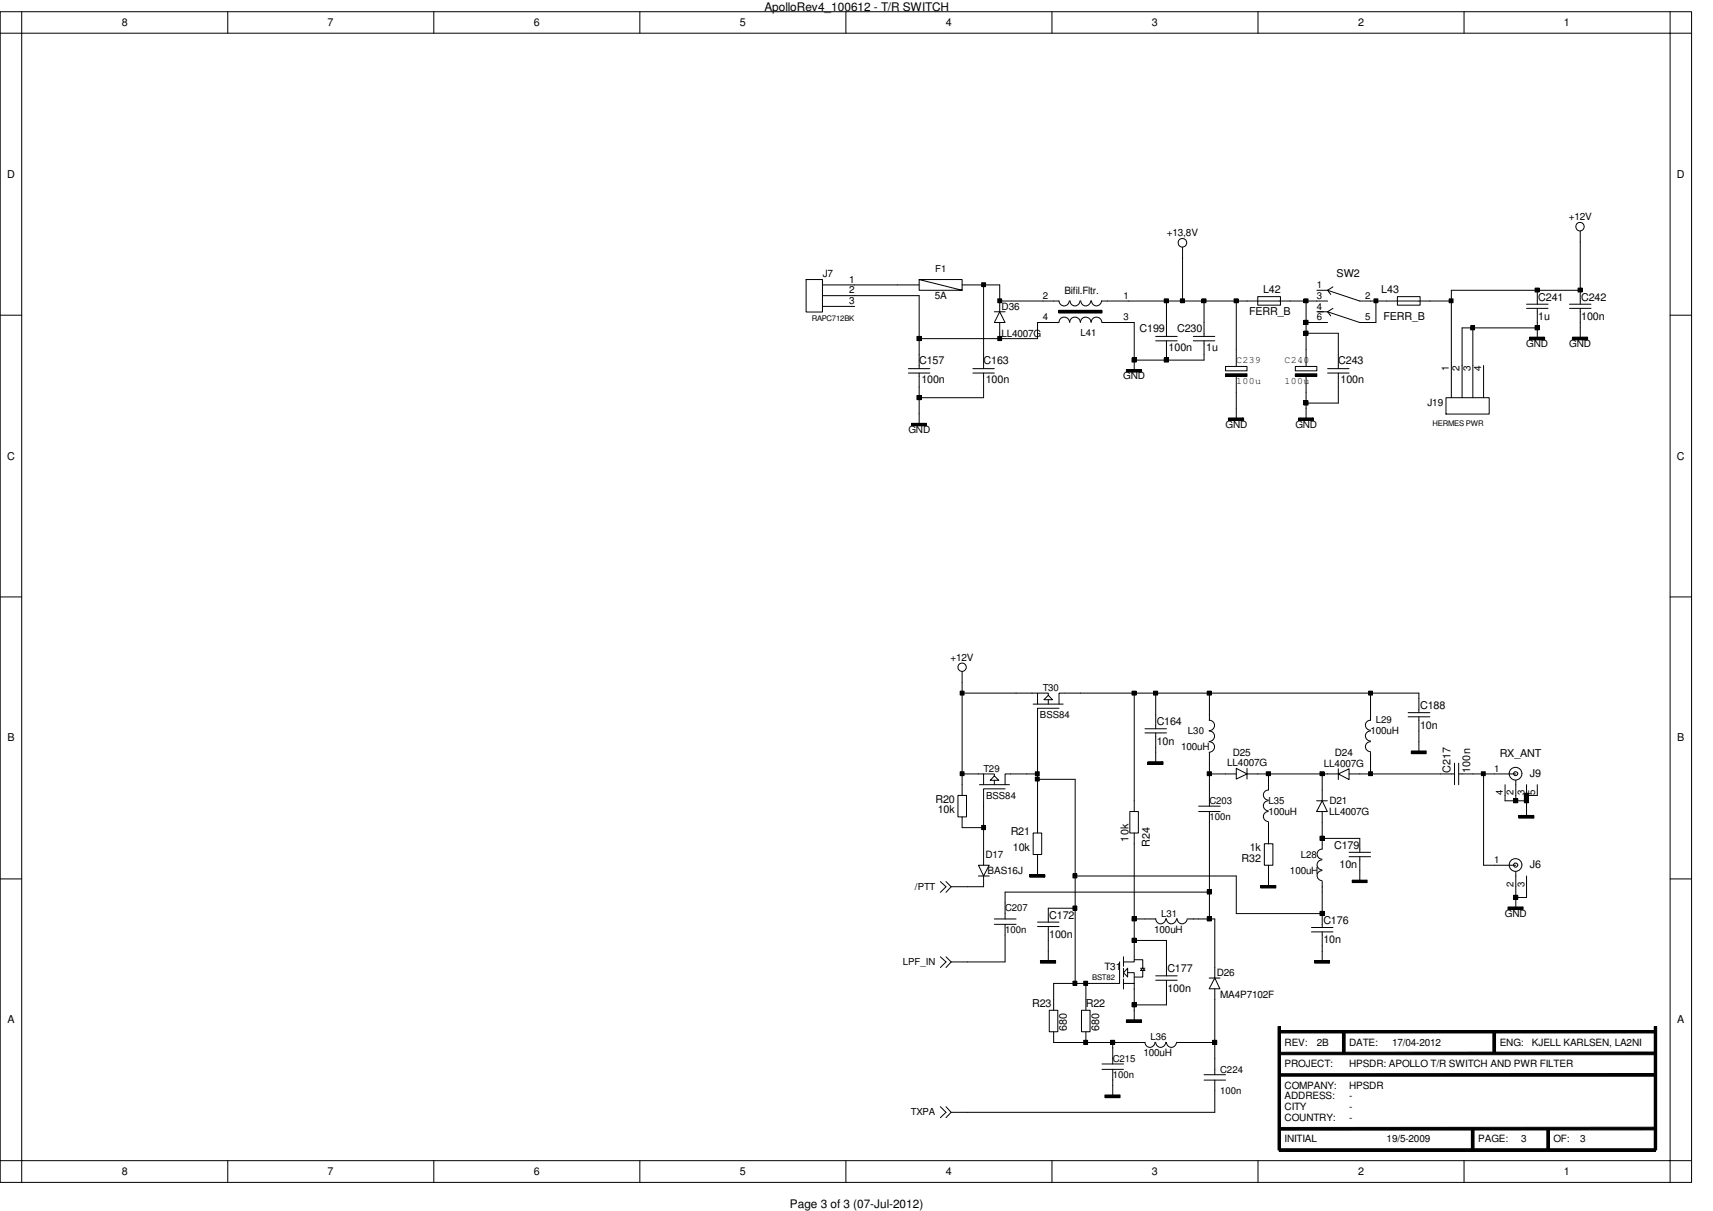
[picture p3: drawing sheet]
<svg xmlns="http://www.w3.org/2000/svg" width="297mm" height="210mm" viewBox="0 0 297 210" stroke-linecap="round" stroke-linejoin="round" font-family="sans-serif">
<g fill="none" stroke="#000" stroke-width=".17">
<path d="M0 2h293.3v203h-293.3zM3.8 5.8h285.8v195.5h-285.8zM3.8 2v3.8h-3.8M39.5 2v3.8M75.2 2v3.8M111 2v3.8M146.7 2v3.8M182.4 2v3.8M218.1 2v3.8M253.9 2v3.8M289.6 2v3.8h3.7M0 54.7h3.8"/>
<path d="M139.8 48.5h2.8v5.6h-2.8zM142.6 51.3h16.8v12.6M142.6 49.4h16.8M142.6 53.1h5.6M159 58.3h.7v.8h-.7zM159.4 48.5v1.8h7.4v-1.8h-7.4l7.4 1.8M166.8 49.4h6.6v4.7M170.2 49h.7v.7h-.7zM170.6 49.4v14.5M172.4 54.1h1.9M173 58.3h.7v.8h-.7zM173 51.8h.7v.7h-.7z"/>
<path d="M173.4 54.1l.9 1.8h-1.9zM173.4 55.9v2.8M173.4 52.2h10.2M183.6 53.8h7.5v.5h-7.5zM183.6 55.9h-3.7v2.8h-20.5M183.6 55.9a.91 .91 0 0 1 .9-.9 .91 .91 0 0 1 1 .9M183.6 52.2a.89 .89 0 0 0 .9 .8 .89 .89 0 0 0 .9-.8M185.5 55.9a.91 .91 0 0 1 .9-.9 .91 .91 0 0 1 .9 .9M185.5 52.2a.87 .87 0 0 0 .9 .8 .87 .87 0 0 0 .9-.8M187.4 55.9a.91 .91 0 0 1 .9-.9 .91 .91 0 0 1 .9 .9M187.4 52.2a.87 .87 0 0 0 .9 .8 .87 .87 0 0 0 .8-.8M189.2 55.9a.91 .91 0 0 1 .9-.9 .91 .91 0 0 1 .9 .9"/>
<path d="M189.3 52.2a.87 .87 0 0 0 .8 .8 .87 .87 0 0 0 .9-.8M191 52.2h39.2M191.1 55.9h5.6v8.4M200.4 58.3h3.7M200.4 59.1h3.7M201.9 51.8h.7v.7h-.7zM202.3 52.2v6.1M202.3 59.1v3.3M204.7 51.8h.7v.7h-.7zM205.1 42.9v9.3M206.9 58.3h3.7M206.9 59.1h3.7"/>
<path d="M208.4 51.8h.7v.7h-.7zM208.8 52.2v6.1M208.8 59.1v3.3h-12.1M214 51.8h.7v.7h-.7zM214.4 52.2v11.3M218.1 51.4h3.9v1.5h-3.9zM226.1 51.8h.7v.7h-.7zM226.1 55.5h.7v.8h-.7zM226.1 57.4h.7v.7h-.7zM226.5 52.2v11.3M226.5 57.8h5.6v6.1M226.5 55.9h3.7"/>
<path d="M228.3 50.3h1.9M228.3 54.1h1.9M230.2 50.3l5.6 1.9h15.9M230.2 50.3l.6 .8M230.2 54.1l.6 .7M231.1 49.7l-.9 .6M231.1 53.5l-.9 .6M238.2 51.8h.7v.7h-.7zM238.6 52.2v3.7h-2.8l-5.6-1.8M242.3 51.4h3.9v1.5h-3.9zM251.3 51.8h.7v.7h-.7zM255 56.5h.7v.7h-.7z"/>
<path d="M255.4 56.9v12.1M264.7 52.7h3.7M264.7 53.5h3.7M265.2 58.5h2.5v.4h-2.5zM266.2 56.5h.7v.7h-.7zM266.2 50h.7v.6h-.7zM266.6 50.3v2.4M266.6 53.5v5.2M266.6 56.9h-13.1v12.1M267.7 58.5h.1v.4h-.1zM272.2 52.7h3.7M272.2 53.5h3.7"/>
<path d="M272.7 58.5h2.4v.4h-2.4zM273.6 50h.8v.6h-.8zM274 40.1v12.6M274 53.5v5.2M274 50.3h-22.3v18.7M275.1 58.5h.2v.4h-.2zM289.6 54.7h3.7M157.5 63.9h3.7M157.5 64.7h3.7M158.1 73.4h2.4v.4h-2.4zM159 68.6h.7v.7h-.7zM159.4 64.7v8.9"/>
<path d="M160.5 73.4h.2v.4h-.2zM168.7 63.9h3.7M168.7 64.7h3.7M170.6 64.7v4.3h-11.2M195.3 64.1h2.5v.4h-2.5zM196.3 62.1h.7v.7h-.7zM197.8 64.1h.1v.4h-.1zM201.9 62.1h.7v.7h-.7zM212.5 64.8h3.7v.5h-3.7zM212.5 63.5h3.7v.8h-3.7zM213 72.5h2.5v.4h-2.5zM214.4 65v7.7"/>
<path d="M215.5 72.5h.1v.4h-.1zM224.6 64.8h3.7v.5h-3.7zM224.6 63.5h3.7v.8h-3.7zM225.2 72.5h2.4v.4h-2.4zM226.1 69.5h.7v.7h-.7zM226.5 65v7.7M227.6 72.5h.1v.4h-.1zM230.2 63.9h3.7M230.2 64.7h3.7M232.1 64.7v5.2h-5.6M250.7 69h7.5v2.8h-7.5zM257.3 63.4v5.6"/>
<path d="M0 103.5h3.8M166.5 119.8h.7v.7h-.7zM166.8 116.5v21.4M196.3 119.8h.7v.7h-.7zM200 119.8h.7v.7h-.7zM209.3 119.8h.8v.7h-.8zM237.3 119.8h.7v.7h-.7zM289.6 103.5h3.7M166.1 137.9h1.5v3.7h-1.5zM166.5 133.8h.7v.7h-.7zM166.8 134.2h3.8v1.9M166.8 120.2h12.2"/>
<path d="M169.8 136.1h5.2M170.6 134.2h1.8v.3M172.4 134.5l.8 .8h-1.5zM172.4 135.3v.8M174.3 136.8h-3.7v13.2M178.9 120.2h1v1.9M179.2 122.1h5.2M179.5 133.8h.7v.7h-.7zM179.5 134.7h.7v.7h-.7zM179.9 134.2h-5.6v1.9M179.9 120.2h1.9v.4M179.9 135.1h6.5v35.4"/>
<path d="M181 121.3l.8-.7 .7 .7zM181.8 121.3v.8M183.6 122.8h-3.7v21.6M184.5 120.2h-.9v1.9M184.6 120.2h61.4v3.4M196.7 120.2v20.5M198.5 126.4h3.8M198.5 127.1h3.8M199 132.1h2.5v.4h-2.5zM200.4 120.2v6.2M200.4 127.1v5.2M201.5 132.1h.2v.4h-.2z"/>
<path d="M207.9 139.8h3.7M209.3 133.8h.8v.7h-.8zM209.7 128.6a.91 .91 0 0 1 .9 .9 .91 .91 0 0 1-.9 .9M209.7 126.7a.91 .91 0 0 1 .9 1 .91 .91 0 0 1-.9 .9M209.7 124.9a.91 .91 0 0 1 .9 .9 .91 .91 0 0 1-.9 .9M209.7 134.2h4.7M209.7 120.2v4.7M209.7 130.5v9.3M214.4 133.2l1.8 1-1.8 .9zM216.2 134.2h15.9M216.2 133.2v1.9M219.6 133.8h.7v.7h-.7z"/>
<path d="M219.9 137a.87 .87 0 0 0-.8 .9 .87 .87 0 0 0 .8 .8M219.9 138.9a.87 .87 0 0 0-.8 .8 .87 .87 0 0 0 .8 .9M220 134.2v2.8M228.3 138.9h1.9M228.9 133.8h.7v.7h-.7zM229.3 138.9l.9 1.8h-1.9zM229.3 134.2v4.7M232.1 134.2l1.8-.9v1.9zM232.1 133.3v1.9M233.9 134.2h18.3M237.3 133.8h.7v.7h-.7zM237.7 120.2v4.7a.87 .87 0 0 0-.9 .9 .87 .87 0 0 0 .9 .8"/>
<path d="M237.7 126.7a.87 .87 0 0 0-.9 .9 .87 .87 0 0 0 .9 .9M237.7 128.6a.87 .87 0 0 0-.9 .9 .87 .87 0 0 0 .9 .8M237.7 130.5v3.7M244.2 123.6h3.7M244.2 124.3h3.7M244.7 130.2h2.5v.5h-2.5zM246 124.3v6.2M247.2 130.2h.1v.5h-.1zM252.2 132.3v3.8M252.9 134.2h9.9M252.9 132.3v3.8M256.9 133.8h.7v.7h-.7z"/>
<path d="M257.3 134.2v15.8h5.5M261 136.1v2.8h3.7M262.5 138.5h.7v.7h-.7zM262.8 135.3v3.6M264.3 138.5h.7v.7h-.7zM264.3 137.5h.7v.8h-.7zM264.7 136.1v5.5M266.6 136.1v1.8h-1.9M0 152.4h3.8M163.1 152.9l.9 .9-.9 .9M164 152.9l.9 .9-.9 .9M166.8 141.6v1.9h3.8"/>
<path d="M169.7 150h1.8l-.9 1.9zM169.7 151.9h1.8M170.2 143.1h.7v.7h-.7zM170.6 151.9v1.9h-5.6M172.4 159.3h3.8M178.6 151.7h2.4v.4h-2.4zM179.2 144.4h1.4v3.8h-1.4zM179.9 148.2v3.7M179.9 159.9h3.7M181 151.7h.2v.4h-.2zM186.1 151.5h.6v.7h-.6zM186.1 157.1h.6v.7h-.6z"/>
<path d="M186.4 151.9h28v6.5h14.9M186.4 157.5h-4.6v2.4M195.9 140.7h1.5v3.7h-1.5zM196.3 159h.7v.7h-.7zM196.7 159.3h3.7M196.7 144.4v21.5M200.4 159.3a.87 .87 0 0 0 .9 .9 .87 .87 0 0 0 .8-.9M202.3 159.3a.87 .87 0 0 0 .8 .9 .87 .87 0 0 0 .9-.9M204.1 159.3a.87 .87 0 0 0 .9 .9 .87 .87 0 0 0 .9-.9M206 159.3h4.6v10.3M207.9 140.7h3.7M209.3 154.3h.8v.7h-.8z"/>
<path d="M209.3 159h.8v.7h-.8zM209.7 140.7v18.6M209.7 154.7h-35.4v4.6M218.6 153.5h2.5v.5h-2.5zM219.2 146.3h1.5v3.7h-1.5zM219.9 140.7a.87 .87 0 0 0-.8 .9 .87 .87 0 0 0 .8 .9M220 142.6v3.7M220 150v3.8M221.1 153.5h.1v.5h-.1zM228.9 158h.7v.7h-.7zM228.9 145h.7v.7h-.7zM229.2 147.2a.87 .87 0 0 0-.8 .9 .87 .87 0 0 0 .8 .9"/>
<path d="M229.2 149.1a.87 .87 0 0 0-.8 .9 .87 .87 0 0 0 .8 .8M229.2 151a.87 .87 0 0 0-.8 .8 .87 .87 0 0 0 .8 .9M229.3 140.7v6.5M229.3 152.8v8M229.3 145.4h6.5v2.4M233.9 147.8h3.8M233.9 148.5h3.8M234.5 152.6h2.4v.4h-2.4zM235.8 148.5v4.3M236.9 152.6h.2v.4h-.2zM261.5 157.3h2.4v.4h-2.4zM262.5 155.2h.7v.8h-.7z"/>
<path d="M262.8 151.1v6.4M263.4 141.4h2.4v.5h-2.4zM263.9 157.3h.2v.4h-.2zM264.7 151.9v3.7h-1.9M265.8 141.4h.2v.5h-.2zM289.6 152.4h3.7M163.1 165.9l.9 .9-.9 1M164 165.9l.9 .9-.9 1M172.4 160.3h3.8M174.3 160.3v6.5h-9.3M179.9 160.7h3.7M180.4 166.6h2.5v.4h-2.5z"/>
<path d="M181.8 160.7v6.1M181.9 175.2h1.5v3.7h-1.5zM182.7 178.9v1.9h15.8M182.9 166.6h.1v.4h-.1zM186.1 170.1h.6v.8h-.6zM187.5 175.2h1.5v3.7h-1.5zM187.9 170.1h.7v.8h-.7zM188.3 170.5v4.7M188.3 178.9v1.9M194.1 166.8v3.7h-11.4v4.7M194.8 170.5h1.9v1M194.8 165.9v1.7"/>
<path d="M194.8 167.9v1.5M194.8 169.8v1.7M195.3 176.8h2.5v.4h-2.5zM195.5 168.7h1.2v1.8M195.5 167.9v1.5l-.7-.7zM196.3 162.7h.7v.7h-.7zM196.3 173.9h.7v.7h-.7zM196.7 165.9v.9h-1.9M196.7 166.4h1.5v1.5h.3M196.7 163.1h5.6v6.1M196.7 171.4v5.6M197.8 176.8h.1v.4h-.1z"/>
<path d="M197.8 167.9h.4M198.2 167.9l.3 .4h-.7zM198.2 168.3v1.1h-1.5M200.4 169.2h3.7M200.4 170h3.7M202.3 170v4.2h-5.6M209.7 169.6h1.8M210.6 169.6l.9 1.8h-1.8zM210.6 171.4v15M221.6 178h.4v21.4h-.4zM221.8 178.7h65.3v.4h-65.3zM227.4 160.8h3.7"/>
<path d="M227.4 161.6h3.7M228 166.6h2.4v.4h-2.4zM229.3 161.6v5.2M230.4 166.6h.1v.4h-.1zM232.8 178.9h.5v3.8h-.5zM258.9 178.9h.4v3.8h-.4zM286.8 178h.5v21.4h-.5zM163.1 191.9l.9 1-.9 .9M164 191.9l.9 1-.9 .9M187.9 180.4h.7v.7h-.7zM191.1 185.4h3.7M191.1 184.5h3.7"/>
<path d="M191.6 189.9h2.5v.4h-2.5zM192.6 180.4h.7v.7h-.7zM193 180.8v3.7M193 185.4v4.7M194.1 189.9h.1v.4h-.1zM198.5 180.7a.87 .87 0 0 0 .9 .9 .87 .87 0 0 0 .9-.9M200.4 180.7a.87 .87 0 0 0 .9 .9 .87 .87 0 0 0 .8-.9M202.3 180.7a.87 .87 0 0 0 .8 .9 .87 .87 0 0 0 .9-.9M204.1 180.8h6.5M208.8 187.3h3.7M208.8 186.4h3.7M210.3 180.4h.7v.7h-.7z"/>
<path d="M210.6 187.3v5.6h-45.6M221.7 195.5h65.4v.4l-65.4 .1zM221.8 186.2l65.3-.1v.5h-65.3zM221.8 182.5l65.3-.1v.5h-65.3zM221.8 199.2h65.3v.4h-65.3zM255.1 195.7h.5v3.7h-.5zM268.2 195.7h.4v3.7h-.4zM0 201.3h3.8v3.7M39.5 201.3v3.7M75.2 201.3v3.7M111 201.3v3.7M146.7 201.3v3.7"/>
<path d="M182.4 201.3v3.7M218.1 201.3v3.7M253.9 201.3v3.7M293.3 201.3h-3.7v3.7"/>
<circle cx="274" cy="39.3" r=".73"/>
<circle cx="205" cy="42.1" r=".75"/>
<circle cx="166.8" cy="115.7" r=".72"/>
<circle cx="262.8" cy="134.2" r="1.1"/>
<circle cx="262.8" cy="134.1" r=".35"/>
<circle cx="262.8" cy="150" r="1.1"/>
<circle cx="262.8" cy="150" r=".36"/>
</g>
<g fill="none" stroke="#000" stroke-width=".42">
<path d="M158.1 73.6h2.4M195.3 64.3h2.5M213 72.7h2.5M225.2 72.7h2.4M178.6 151.9h2.4M218.6 153.8h2.5M234.5 152.8h2.4M261.5 157.5h2.4M180.4 166.8h2.5M195.3 177h2.5M221.8 178v21.4M221.8 178.9h65.3"/>
<path d="M228 166.8h2.4M287.1 178v21.4M268.4 195.7v3.7"/>
</g>
<g fill="#000">
<path d="M221.7 195.5h65.4v.4l-65.4 .1zM221.8 186.2l65.3-.1v.5h-65.3zM221.8 182.5l65.3-.1v.5h-65.3z"/>
<path d="M159 58.3h.7v.8h-.7z" fill-rule="evenodd"/>
<path d="M170.2 49h.7v.7h-.7z" fill-rule="evenodd"/>
<path d="M173 58.3h.7v.8h-.7z" fill-rule="evenodd"/>
<path d="M173 51.8h.7v.7h-.7z" fill-rule="evenodd"/>
<path d="M183.6 53.8h7.5v.5h-7.5z" fill-rule="evenodd"/>
<path d="M201.9 51.8h.7v.7h-.7z" fill-rule="evenodd"/>
<path d="M204.7 51.8h.7v.7h-.7z" fill-rule="evenodd"/>
<path d="M208.4 51.8h.7v.7h-.7z" fill-rule="evenodd"/>
<path d="M214 51.8h.7v.7h-.7z" fill-rule="evenodd"/>
<path d="M226.1 51.8h.7v.7h-.7z" fill-rule="evenodd"/>
<path d="M226.1 55.5h.7v.8h-.7z" fill-rule="evenodd"/>
<path d="M226.1 57.4h.7v.7h-.7z" fill-rule="evenodd"/>
<path d="M238.2 51.8h.7v.7h-.7z" fill-rule="evenodd"/>
<path d="M251.3 51.8h.7v.7h-.7z" fill-rule="evenodd"/>
<path d="M255 56.5h.7v.7h-.7z" fill-rule="evenodd"/>
<path d="M265.2 58.5h2.5v.4h-2.5z" fill-rule="evenodd"/>
<path d="M266.2 56.5h.7v.7h-.7z" fill-rule="evenodd"/>
<path d="M266.2 50h.7v.6h-.7z" fill-rule="evenodd"/>
<path d="M267.7 58.5h.1v.4h-.1z" fill-rule="evenodd"/>
<path d="M272.7 58.5h2.4v.4h-2.4z" fill-rule="evenodd"/>
<path d="M273.6 50h.8v.6h-.8z" fill-rule="evenodd"/>
<path d="M275.1 58.5h.2v.4h-.2z" fill-rule="evenodd"/>
<path d="M159 68.6h.7v.7h-.7z" fill-rule="evenodd"/>
<path d="M160.5 73.4h.2v.4h-.2z" fill-rule="evenodd"/>
<path d="M196.3 62.1h.7v.7h-.7z" fill-rule="evenodd"/>
<path d="M197.8 64.1h.1v.4h-.1z" fill-rule="evenodd"/>
<path d="M201.9 62.1h.7v.7h-.7z" fill-rule="evenodd"/>
<path d="M212.5 64.8h3.7v.5h-3.7z" fill-rule="evenodd"/>
<path d="M215.5 72.5h.1v.4h-.1z" fill-rule="evenodd"/>
<path d="M224.6 64.8h3.7v.5h-3.7z" fill-rule="evenodd"/>
<path d="M226.1 69.5h.7v.7h-.7z" fill-rule="evenodd"/>
<path d="M227.6 72.5h.1v.4h-.1z" fill-rule="evenodd"/>
<path d="M166.5 119.8h.7v.7h-.7z" fill-rule="evenodd"/>
<path d="M196.3 119.8h.7v.7h-.7z" fill-rule="evenodd"/>
<path d="M200 119.8h.7v.7h-.7z" fill-rule="evenodd"/>
<path d="M209.3 119.8h.8v.7h-.8z" fill-rule="evenodd"/>
<path d="M237.3 119.8h.7v.7h-.7z" fill-rule="evenodd"/>
<path d="M166.5 133.8h.7v.7h-.7z" fill-rule="evenodd"/>
<path d="M179.5 133.8h.7v.7h-.7z" fill-rule="evenodd"/>
<path d="M179.5 134.7h.7v.7h-.7z" fill-rule="evenodd"/>
<path d="M199 132.1h2.5v.4h-2.5z" fill-rule="evenodd"/>
<path d="M201.5 132.1h.2v.4h-.2z" fill-rule="evenodd"/>
<path d="M209.3 133.8h.8v.7h-.8z" fill-rule="evenodd"/>
<path d="M219.6 133.8h.7v.7h-.7z" fill-rule="evenodd"/>
<path d="M228.9 133.8h.7v.7h-.7z" fill-rule="evenodd"/>
<path d="M237.3 133.8h.7v.7h-.7z" fill-rule="evenodd"/>
<path d="M244.7 130.2h2.5v.5h-2.5z" fill-rule="evenodd"/>
<path d="M247.2 130.2h.1v.5h-.1z" fill-rule="evenodd"/>
<path d="M256.9 133.8h.7v.7h-.7z" fill-rule="evenodd"/>
<path d="M262.5 138.5h.7v.7h-.7z" fill-rule="evenodd"/>
<path d="M264.3 138.5h.7v.7h-.7z" fill-rule="evenodd"/>
<path d="M264.3 137.5h.7v.8h-.7z" fill-rule="evenodd"/>
<path d="M170.2 143.1h.7v.7h-.7z" fill-rule="evenodd"/>
<path d="M181 151.7h.2v.4h-.2z" fill-rule="evenodd"/>
<path d="M186.1 151.5h.6v.7h-.6z" fill-rule="evenodd"/>
<path d="M186.1 157.1h.6v.7h-.6z" fill-rule="evenodd"/>
<path d="M196.3 159h.7v.7h-.7z" fill-rule="evenodd"/>
<path d="M209.3 154.3h.8v.7h-.8z" fill-rule="evenodd"/>
<path d="M209.3 159h.8v.7h-.8z" fill-rule="evenodd"/>
<path d="M221.1 153.5h.1v.5h-.1z" fill-rule="evenodd"/>
<path d="M228.9 158h.7v.7h-.7z" fill-rule="evenodd"/>
<path d="M228.9 145h.7v.7h-.7z" fill-rule="evenodd"/>
<path d="M236.9 152.6h.2v.4h-.2z" fill-rule="evenodd"/>
<path d="M262.5 155.2h.7v.8h-.7z" fill-rule="evenodd"/>
<path d="M263.4 141.4h2.4v.5h-2.4z" fill-rule="evenodd"/>
<path d="M263.9 157.3h.2v.4h-.2z" fill-rule="evenodd"/>
<path d="M265.8 141.4h.2v.5h-.2z" fill-rule="evenodd"/>
<path d="M182.9 166.6h.1v.4h-.1z" fill-rule="evenodd"/>
<path d="M186.1 170.1h.6v.8h-.6z" fill-rule="evenodd"/>
<path d="M187.9 170.1h.7v.8h-.7z" fill-rule="evenodd"/>
<path d="M196.3 162.7h.7v.7h-.7z" fill-rule="evenodd"/>
<path d="M196.3 173.9h.7v.7h-.7z" fill-rule="evenodd"/>
<path d="M197.8 176.8h.1v.4h-.1z" fill-rule="evenodd"/>
<path d="M230.4 166.6h.1v.4h-.1z" fill-rule="evenodd"/>
<path d="M232.8 178.9h.5v3.8h-.5z" fill-rule="evenodd"/>
<path d="M258.9 178.9h.4v3.8h-.4z" fill-rule="evenodd"/>
<path d="M187.9 180.4h.7v.7h-.7z" fill-rule="evenodd"/>
<path d="M191.6 189.9h2.5v.4h-2.5z" fill-rule="evenodd"/>
<path d="M192.6 180.4h.7v.7h-.7z" fill-rule="evenodd"/>
<path d="M194.1 189.9h.1v.4h-.1z" fill-rule="evenodd"/>
<path d="M210.3 180.4h.7v.7h-.7z" fill-rule="evenodd"/>
<path d="M221.8 199.2h65.3v.4h-65.3z" fill-rule="evenodd"/>
<path d="M255.1 195.7h.5v3.7h-.5z" fill-rule="evenodd"/>
</g>
<g font-size="2">
<text x="132.5" y="1.9">ApolloRev4_100612 - T/R SWITCH</text>
<text x="137" y="209.5">Page 3 of 3 (07-Jul-2012)</text>
</g>
<g font-size="1.9">
<text x="21.1" y="4.5">8</text>
<text x="56.8" y="4.5">7</text>
<text x="92.6" y="4.5">6</text>
<text x="128.3" y="4.5">5</text>
<text x="164" y="4.5">4</text>
<text x="199.7" y="4.5">3</text>
<text x="235.5" y="4.5">2</text>
<text x="271.2" y="4.5">1</text>
<text x="1.3" y="30.8">D</text>
<text x="290.8" y="30.8">D</text>
<text x="219" y="50.8">L42</text>
<text x="231.8" y="48">SW2</text>
<text x="239.5" y="50.8">L43</text>
<text x="266.7" y="52.1">C241</text>
<text x="274.2" y="52.1">C242</text>
<text x="197.6" y="57.5">C199</text>
<text x="204.1" y="57.5">C230</text>
<text x="216.6" y="54.6">FERR_B</text>
<text x="239.9" y="55.5">FERR_B</text>
<text x="266.7" y="55.5">1u</text>
<text x="274.2" y="55.5">100n</text>
<text x="159.4" y="63.1">C157</text>
<text x="170.6" y="63.1">C163</text>
<text x="202.6" y="60.9">100n</text>
<text x="209.2" y="60.9">1u</text>
<text x="232.1" y="63.1">C243</text>
<text x="159.8" y="66.5">100n</text>
<text x="170.9" y="66.5">100n</text>
<text x="232.4" y="66.5">100n</text>
<text x="1.3" y="79.7">C</text>
<text x="290.8" y="79.7">C</text>
<text x="200.6" y="125.7">C164</text>
<text x="246.2" y="122.9">C188</text>
<text x="1.3" y="128.6">B</text>
<text x="200.6" y="129.1">10n</text>
<text x="246.2" y="126.3">10n</text>
<text x="260.1" y="131.3">RX_ANT</text>
<text x="290.8" y="128.6">B</text>
<text x="251.5" y="134" transform="rotate(-90 251.5 134)">C217</text>
<text x="254.9" y="134" transform="rotate(-90 254.9 134)">100n</text>
<text x="265.3" y="134.7">J9</text>
<text x="162.2" y="139.2">R20</text>
<text x="162.6" y="141.1">10k</text>
<text x="175.3" y="144.8">R21</text>
<text x="175.6" y="147.6">10k</text>
<text x="195.7" y="145.9" transform="rotate(-90 195.7 145.9)">10k</text>
<text x="199.4" y="146.9" transform="rotate(-90 199.4 146.9)">R24</text>
<text x="215.3" y="149.4">R32</text>
<text x="216.7" y="147.6">1k</text>
<text x="231.3" y="147.2">C179</text>
<text x="232.3" y="150.5">10n</text>
<text x="265.3" y="150.5">J6</text>
<text x="181.9" y="159.3">C172</text>
<text x="229.5" y="160.2">C176</text>
<text x="181.9" y="162.6">100n</text>
<text x="229.5" y="163.6">10n</text>
<text x="202.4" y="168.6">C177</text>
<text x="202.4" y="172">100n</text>
<text x="1.3" y="177.5">A</text>
<text x="179" y="174.6">R23</text>
<text x="185" y="178.7" transform="rotate(-90 185 178.7)">680</text>
<text x="188.3" y="174.6">R22</text>
<text x="190.6" y="178.7" transform="rotate(-90 190.6 178.7)">680</text>
<text x="290.8" y="177.5">A</text>
<text x="21.1" y="203.8">8</text>
<text x="56.8" y="203.8">7</text>
<text x="92.6" y="203.8">6</text>
<text x="128.3" y="203.8">5</text>
<text x="164" y="203.8">4</text>
<text x="199.7" y="203.8">3</text>
<text x="235.5" y="203.8">2</text>
<text x="271.2" y="203.8">1</text>
</g>
<g font-size="1.7">
<text x="202.4" y="41">+13,8V</text>
<text x="272" y="38.2">+12V</text>
<text x="162.2" y="47.2">F1</text>
<text x="142.7" y="48.1">J7</text>
<text x="147.3" y="49">1</text>
<text x="147.3" y="50.9">2</text>
<text x="147.3" y="52.7">3</text>
<text x="162.1" y="51.9">5A</text>
<text x="173.7" y="53.7">D36</text>
<text x="180.8" y="51.8">2</text>
<text x="184.6" y="50.9">Bifil.Fltr.</text>
<text x="194.8" y="51.8">1</text>
<text x="228.3" y="50">1</text>
<text x="228.3" y="51.8">3</text>
<text x="228.3" y="53.7">4</text>
<text x="236.7" y="51.8">2</text>
<text x="173.6" y="58.4">LL4007G</text>
<text x="180.8" y="55.5">4</text>
<text x="187.4" y="58.3">L41</text>
<text x="194.8" y="55.5">3</text>
<text x="228.3" y="55.5">6</text>
<text x="236.7" y="55.5">5</text>
<text x="194.8" y="65.8">GND</text>
<text x="214.4" y="62.9">C239</text>
<text x="222.8" y="62.9">C240</text>
<text x="251.2" y="64.3" transform="rotate(-90 251.2 64.3)">1</text>
<text x="253.1" y="64.3" transform="rotate(-90 253.1 64.3)">2</text>
<text x="255" y="64.3" transform="rotate(-90 255 64.3)">3</text>
<text x="256.8" y="64.3" transform="rotate(-90 256.8 64.3)">4</text>
<text x="264.7" y="60.2">GND</text>
<text x="272.1" y="60.2">GND</text>
<text x="214.4" y="66.6">100u</text>
<text x="222.8" y="66.6">100u</text>
<text x="247.5" y="70.4">J19</text>
<text x="157.5" y="75.1">GND</text>
<text x="212.5" y="74.2">GND</text>
<text x="224.6" y="74.2">GND</text>
<text x="164.8" y="114.6">+12V</text>
<text x="180.8" y="119.8">T30</text>
<text x="180.3" y="124.5">BSS84</text>
<text x="238.6" y="125.4">L29</text>
<text x="204.8" y="130.1">100uH</text>
<text x="206" y="127.3">L30</text>
<text x="213.8" y="131.1">D25</text>
<text x="231.5" y="131">D24</text>
<text x="237.7" y="127.3">100uH</text>
<text x="170.5" y="133.8">T29</text>
<text x="212.8" y="132.9">LL4007G</text>
<text x="229.6" y="132.9">LL4007G</text>
<text x="259.1" y="133.8">1</text>
<text x="260.6" y="137.9" transform="rotate(-90 260.6 137.9)">4</text>
<text x="262.5" y="137.9" transform="rotate(-90 262.5 137.9)">2</text>
<text x="264.3" y="137.9" transform="rotate(-90 264.3 137.9)">3</text>
<text x="266.2" y="137.9" transform="rotate(-90 266.2 137.9)">5</text>
<text x="171" y="138.5">BSS84</text>
<text x="209.7" y="139.4">C203</text>
<text x="209.7" y="142.2">100n</text>
<text x="220" y="139.4">L35</text>
<text x="220" y="141.3">100uH</text>
<text x="230.5" y="141.3">LL4007G</text>
<text x="230.5" y="139.4">D21</text>
<text x="170.9" y="148.8">D17</text>
<text x="225.5" y="148.7">L28</text>
<text x="259.1" y="149.6">1</text>
<text x="158.7" y="154.3">/PTT</text>
<text x="171.2" y="151.5">BAS16J</text>
<text x="223.7" y="151.6">100uH</text>
<text x="262.5" y="153.8" transform="rotate(-90 262.5 153.8)">2</text>
<text x="264.3" y="153.8" transform="rotate(-90 264.3 153.8)">3</text>
<text x="174.3" y="158">C207</text>
<text x="174.3" y="161.8">100n</text>
<text x="200.1" y="161.8">100uH</text>
<text x="201.3" y="159">L31</text>
<text x="260.9" y="159">GND</text>
<text x="156.5" y="167.3">LPF_IN</text>
<text x="191.5" y="168.3">T31</text>
<text x="211" y="169.2">D26</text>
<text x="211.6" y="173">MA4P7102F</text>
<text x="193" y="184.1">C215</text>
<text x="198.3" y="183.2">100uH</text>
<text x="199.5" y="180.4">L36</text>
<text x="211.6" y="186">C224</text>
<text x="222.8" y="185">PROJECT:</text>
<text x="222.8" y="181.3">REV:</text>
<text x="228.3" y="181.3">2B</text>
<text x="233.9" y="185">HPSDR: APOLLO T/R SWITCH AND PWR FILTER</text>
<text x="233.9" y="181.3">DATE:</text>
<text x="241.4" y="181.3">17/04-2012</text>
<text x="260.1" y="181.3">ENG:</text>
<text x="265.6" y="181.3">KJELL KARLSEN, LA2NI</text>
<text x="193" y="186.9">100n</text>
<text x="211.6" y="189.7">100n</text>
<text x="222.8" y="188.8">COMPANY:</text>
<text x="222.8" y="190.6">ADDRESS:</text>
<text x="233.9" y="188.8">HPSDR</text>
<text x="233.9" y="190.6">-</text>
<text x="157.9" y="193.4">TXPA</text>
<text x="222.8" y="194.4">COUNTRY:</text>
<text x="222.8" y="192.5">CITY</text>
<text x="233.9" y="192.5">-</text>
<text x="233.9" y="194.4">-</text>
<text x="222.8" y="198.1">INITIAL</text>
<text x="240.5" y="198.1">19/5-2009</text>
<text x="256.3" y="198.1">PAGE:</text>
<text x="263.8" y="198.1">3</text>
<text x="269.4" y="198.1">OF:</text>
<text x="274" y="198.1">3</text>
</g>
<g font-size="1.3">
<text x="140.8" y="55.6">RAPC712BK</text>
<text x="248.4" y="73.9">HERMES PWR</text>
<text x="189.4" y="169.8">BST82</text>
</g>
</svg>
